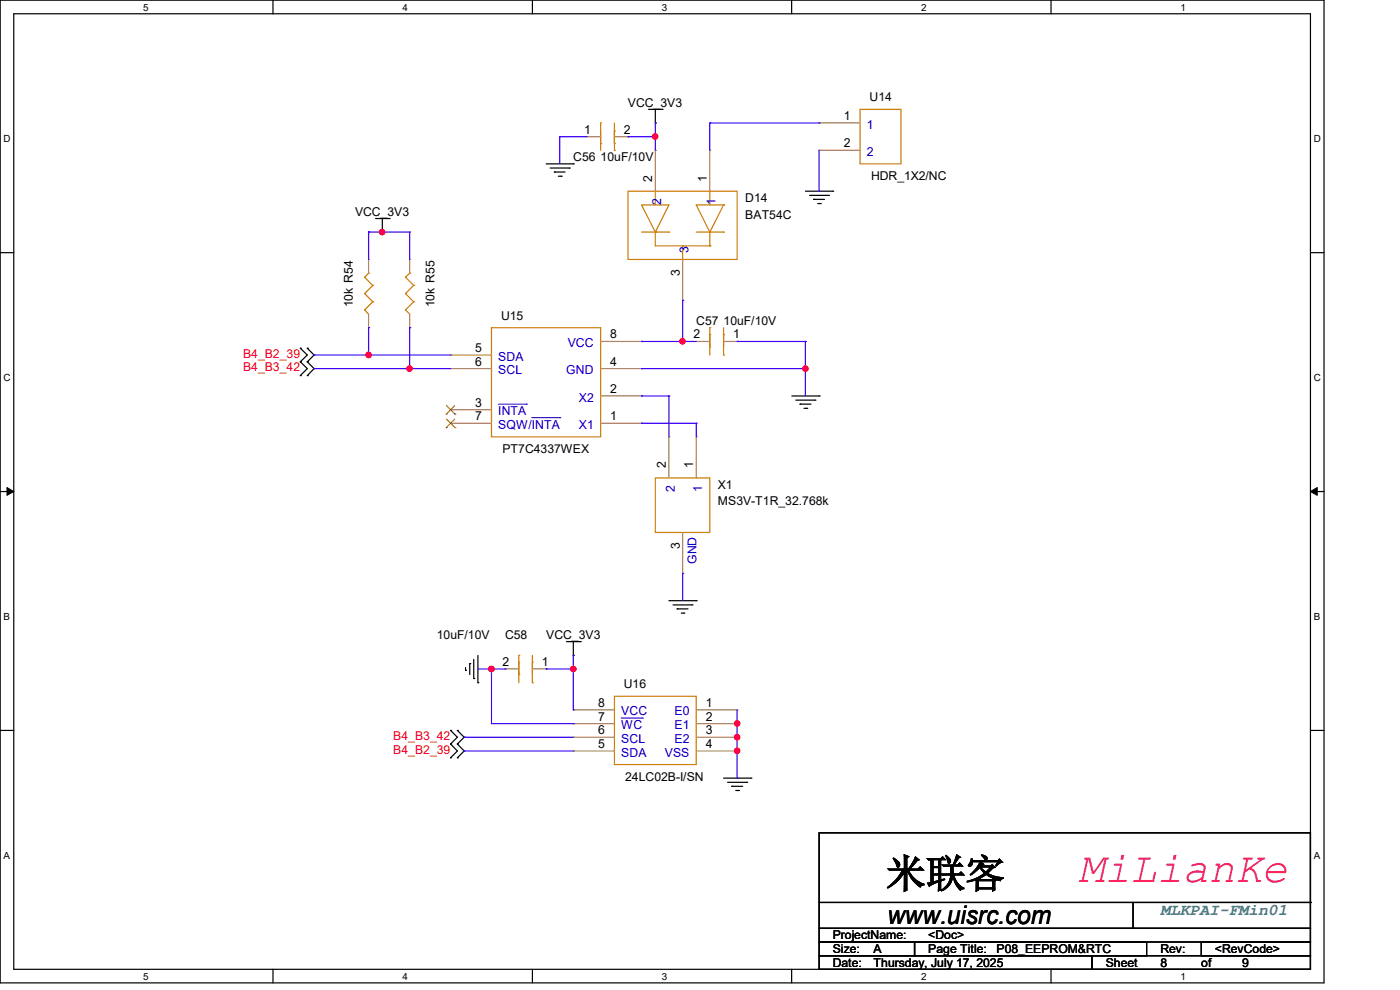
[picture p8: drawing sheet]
<svg xmlns="http://www.w3.org/2000/svg" width="297mm" height="210mm" viewBox="0 0 297 210" stroke-linecap="round" stroke-linejoin="round" font-family="sans-serif">
<g fill="none" stroke="#000" stroke-width=".25">
<path d="M0 0h280.9v208.5h-280.9zM2.9 2.9h275.1v202.7h-275.1zM57.9 0v2.9M112.9 0v2.9M167.9 0v2.9M223 0v2.9M115.9 34.8h5.7M116.7 35.6h4.1M117.6 36.5h.1M117.6 36.5h2.3M118.4 37.4h.6M119 37.4h.1"/>
<path d="M120.8 35.6h.1M121.6 34.8h.1M137.6 23.2h2.9M139 26.1h.1M139 23.2v2.9M140.5 23.2h.1M0 53.6h2.9M79.7 46.4h2.8M81.1 49.2h.1M81.1 46.4v2.8M82.5 46.4h.1M170.9 40.6h5.8"/>
<path d="M171.7 41.4h4.1M172.6 42.3h.1M172.6 42.3h2.3M173.5 43.2h.5M174 43.2h.1M175.8 41.4h.1M176.7 40.6h.1M278 53.6h2.9M63.7 73.9h.1M63.7 76.8h.1M63.7 79.7h.1M63.7 73.9l1.5 1.4-1.5 1.5"/>
<path d="M63.7 76.8l1.5 1.4-1.5 1.5M65.2 76.8h.1M65.2 73.9h.1M65.2 79.7h.1M65.2 73.9l1.4 1.4-1.4 1.5M65.2 76.8l1.4 1.4-1.4 1.5M168 84h5.8M168.8 84.9h4.1M169.7 85.7h.1M169.7 85.7h2.3M170.6 86.6h.6M171.2 86.6h.1"/>
<path d="M172.9 84.9h.1M173.8 84h.1M0 104.3h2.9M278 104.3h2.9M100.5 139.9v4M101.4 139v5.8M120.2 136.1h2.9M121.6 139h.1M121.6 136.1v2.9M123.1 136.1h.1M141.9 127.4h5.8M142.8 128.3h4"/>
<path d="M143.6 129.2h.1M143.6 129.2h2.4M144.5 130h.6M145.1 130h.1M146.8 128.3h.1M147.7 127.4h.1M0 154.9h2.9M95.6 157.8h.1M95.6 154.9h.1M95.6 157.8l1.4 1.5-1.4 1.4M95.6 154.9l1.4 1.5-1.4 1.4M97 157.8h.1"/>
<path d="M97 154.9h.1M97 157.8l1.5 1.5-1.5 1.4M97 154.9l1.5 1.5-1.5 1.4M98.8 142.2h.1M98.8 141.6v.6M99.7 140.8h.1M99.7 140.8v2.3M100.5 143.9h.1M101.4 144.8h.1M278 154.9h2.9M95.6 160.7h.1M97 160.7h.1"/>
<path d="M153.5 165.1h5.8M154.3 165.9h4.1M155.2 166.8h.1M155.2 166.8h2.4M156.1 167.7h.6M156.7 167.7h.1M158.4 165.9h.1M159.3 165.1h.1M173.8 176.7h104.2v20.2h-104.2zM173.8 196.9h104.2v2.9h-104.2zM173.8 199.8h20.2v2.9h-20.2zM173.8 191.4h104.2"/>
<path d="M194 199.8h49.2v2.9h-49.2zM240.4 196.9h.1M240.4 191.4v5.5M254.8 199.8h23.2v2.9h-23.2zM278 191.4h.1M57.9 205.6v2.9M112.9 205.6v2.9M167.9 205.6v2.9M173.8 202.7h57.9v2.9h-57.9zM223 205.6v2.9M231.7 202.7h46.3v2.9h-46.3z"/>
</g>
<path d="M1.5 103.4l1.4 .9-1.4 .8zM278 104.3l1.4-.9v1.7z" fill="#000"/>
<path d="M1.5 103.4l1.4 .9-1.4 .8zM278 104.3l1.4-.9v1.7z" fill="none" stroke="#000" stroke-width=".21"/>
<g fill="none" stroke="#cc8006" stroke-width=".25">
<path d="M127.4 30.4h.1M127.4 26.1h.1M127.4 26.1v5.8M130.3 30.4h.1M130.3 27.8h.1M130.3 31.9h.1M130.3 26.1v5.8M182.5 23.2h8.6v11.6h-8.6zM77.3 58.8h.1M77.3 58.8l1.8 1.7M78.2 58h.1M78.2 58l-.9 .8"/>
<path d="M86 58.8h.1M86 58.8l1.8 1.7M86.9 58h.1M86.9 58l-.9 .8M133.2 40.6h23.2v14.4h-23.2zM136.1 43.5h5.8l-2.9 5.7zM136.1 49.2h5.8M139 49.2h.1M139 40.6h.1M139 49.2v3h11.6M139 40.6v2.9M141.9 49.2h.1"/>
<path d="M144.8 52.2h.1M144.8 52.2v2.8M147.7 49.2h5.8M150.6 49.2h.1M150.6 52.2h.1M150.6 40.6h.1M150.6 40.6v2.9M150.6 49.2v3M153.5 43.5h.1M153.5 49.2h.1M153.5 43.5h-5.8l2.9 5.7M153.5 43.5l-2.9 5.7"/>
<path d="M77.3 65.7h.1M77.3 62.3h.1M77.3 65.7l.9 .9M77.3 62.3l1.8 1.7M79.1 64h.1M79.1 60.5h.1M79.1 64l-1.8 1.7M79.1 60.5l-1.8 1.8M86 65.7h.1M86 62.3h.1M86 65.7l.9 .9M86 62.3l1.8 1.7"/>
<path d="M87.8 64h.1M87.8 60.5h.1M87.8 64l-1.8 1.7M87.8 60.5l-1.8 1.8M104.3 69.5h23.1v23.2h-23.1zM150.6 71h.1M150.6 73.6h.1M150.6 69.5h.1M150.6 69.5v5.8M153.5 71h.1M153.5 75.3h.1M153.5 69.5v5.8"/>
<path d="M139 101.4h11.6v11.5h-11.6zM110.1 139h.1M110.1 139v5.8M112.9 139v5.8M110.1 140.5h.1M110.1 143.1h.1M112.9 140.5h.1M112.9 144.8h.1M130.3 147.7h17.4v14.5h-17.4z"/>
</g>
<g fill="none" stroke="#a84" stroke-width=".25">
<path d="M124.5 29h.1M124.5 29h2.9M130.3 29h2.9M133.2 29h.1M139 31.9h.1M139 31.9v8.7M150.6 31.9h.1M150.6 31.9v8.7M173.8 26.1h.1M173.8 31.9h.1M173.8 26.1h8.7M173.8 31.9h8.7"/>
<path d="M78.2 55h.1M78.2 55v3M86.9 55h.1M86.9 55v3M144.8 55v8.7M78.2 69.5h.1M78.2 66.6v2.9M86.9 69.5h.1M86.9 66.6v2.9M95.6 78.2h.1M95.6 75.3h.1M95.6 78.2h8.7"/>
<path d="M95.6 75.3h8.7M127.4 72.4h8.7M127.4 78.2h8.7M136.1 78.2h.1M136.1 72.4h.1M144.8 63.7h.1M147.7 72.4h.1M147.7 72.4h2.9M153.5 72.4h2.9M156.4 72.4h.1M95.6 86.9h.1M95.6 89.8h.1"/>
<path d="M95.6 86.9h8.7M95.6 89.8h8.7M127.4 89.8h8.7M127.4 84h8.7M136.1 89.8h.1M136.1 84h.1M141.9 92.7h.1M141.9 92.7v8.7M147.7 92.7h.1M147.7 92.7v8.7M144.8 112.9v8.7M144.8 121.6h.1"/>
<path d="M107.1 141.9h.1M107.1 141.9h3M112.9 141.9h3M115.9 141.9h.1M121.6 156.4h.1M121.6 159.3h.1M121.6 150.6h.1M121.6 153.5h.1M121.6 150.6h8.7M121.6 153.5h8.7M121.6 156.4h8.7M121.6 159.3h8.7"/>
<path d="M147.7 150.6h8.7M147.7 153.5h8.7M147.7 156.4h8.7M147.7 159.3h8.7M156.4 150.6h.1M156.4 153.5h.1M156.4 156.4h.1M156.4 159.3h.1"/>
</g>
<path d="M105.7 85.7h6M111.7 85.7h.1M112.8 88.6h6M118.8 88.6h.1M131.8 152.3h4.5M136.3 152.3h.1" fill="none" stroke="#00c" stroke-width=".21"/>
<path d="M94.7 87.8h.1M94.7 90.7h.1M94.7 86l1.8 1.8M94.7 88.9l1.8 1.8M96.5 86l-1.8 1.8M96.5 88.9l-1.8 1.8M96.5 87.8h.1M96.5 90.7h.1" fill="none" stroke="#804000" stroke-width=".21"/>
<path d="M66.6 75.3h.1M66.6 75.3h11.6" fill="none" stroke="#4200ff" stroke-width=".25"/>
<circle cx="78.2" cy="75.3" r=".56" fill="#f00"/>
<circle cx="78.2" cy="75.3" r=".56" fill="none" stroke="#f00" stroke-width=".25"/>
<path d="M66.6 78.2h.1M66.6 78.2h20.3" fill="none" stroke="#4200ff" stroke-width=".25"/>
<circle cx="86.9" cy="78.2" r=".55" fill="#f00"/>
<circle cx="86.9" cy="78.2" r=".55" fill="none" stroke="#f00" stroke-width=".25"/>
<path d="M78.2 49.2h.1M78.2 49.2v5.8M78.2 49.2h2.9M78.2 69.5h.1M78.2 75.3h.1M78.2 69.5v5.8M78.2 75.3h17.4M86.9 69.5h.1M86.9 78.2h.1M86.9 69.5v8.7M86.9 78.2h8.7" fill="none" stroke="#4200ff" stroke-width=".25"/>
<circle cx="81.1" cy="49.2" r=".55" fill="#f00"/>
<circle cx="81.1" cy="49.2" r=".55" fill="none" stroke="#f00" stroke-width=".25"/>
<path d="M139 26.1h.1M139 26.1v2.9M150.6 26.1h.1M150.6 26.1v5.8M81.1 49.2h.1M81.1 49.2h5.8M86.9 49.2h.1M86.9 49.2v5.8" fill="none" stroke="#4200ff" stroke-width=".25"/>
<circle cx="139" cy="29" r=".55" fill="#f00"/>
<circle cx="139" cy="29" r=".55" fill="none" stroke="#f00" stroke-width=".25"/>
<path d="M150.6 26.1h23.2M173.8 26.1h.1M136.1 72.4h.1M144.8 63.7h.1M144.8 63.7v8.7h-8.7" fill="none" stroke="#4200ff" stroke-width=".25"/>
<circle cx="144.8" cy="72.4" r=".55" fill="#f00"/>
<circle cx="144.8" cy="72.4" r=".55" fill="none" stroke="#f00" stroke-width=".25"/>
<g fill="none" stroke="#4200ff" stroke-width=".25">
<path d="M118.7 29h.1M118.7 29h5.8M118.7 29v5.8M133.2 29h.1M133.2 29h5.8M139 29h.1M139 29v2.9M136.1 78.2h.1M136.1 78.2h34.8M136.1 89.8h.1M136.1 84h.1M136.1 89.8h11.6"/>
<path d="M136.1 84h5.8M141.9 84h.1M141.9 84v8.7M147.7 89.8h.1M147.7 89.8v2.9M144.8 121.6h.1M144.8 121.6v5.8"/>
</g>
<circle cx="170.9" cy="78.2" r=".55" fill="#f00"/>
<circle cx="170.9" cy="78.2" r=".55" fill="none" stroke="#f00" stroke-width=".25"/>
<g fill="none" stroke="#4200ff" stroke-width=".25">
<path d="M144.8 72.4h.1M144.8 72.4h2.9M156.4 72.4h.1M156.4 72.4h14.5M170.9 72.4h.1M170.9 78.2h.1M170.9 72.4v11.6M121.6 139h.1M121.6 139v2.9M98.5 156.4h.1M98.5 159.3h.1M98.5 156.4h23.1"/>
<path d="M98.5 159.3h23.1"/>
</g>
<circle cx="121.6" cy="141.9" r=".55" fill="#f00"/>
<circle cx="121.6" cy="141.9" r=".55" fill="none" stroke="#f00" stroke-width=".25"/>
<path d="M173.8 31.9v8.7M173.8 40.6h.1M101.4 141.9h2.9M104.3 141.9h.1M104.3 141.9v11.6h17.3M115.9 141.9h.1M115.9 141.9h5.7v8.7M121.6 150.6h.1M121.6 153.5h.1" fill="none" stroke="#4200ff" stroke-width=".25"/>
<circle cx="104.3" cy="141.9" r=".56" fill="#f00"/>
<circle cx="104.3" cy="141.9" r=".56" fill="none" stroke="#f00" stroke-width=".25"/>
<path d="M104.3 141.9h2.8M107.1 141.9h.1M156.4 153.5h.1M156.4 156.4h.1M156.4 150.6v5.8" fill="none" stroke="#4200ff" stroke-width=".25"/>
<circle cx="156.4" cy="153.5" r=".55" fill="#f00"/>
<circle cx="156.4" cy="153.5" r=".55" fill="none" stroke="#f00" stroke-width=".25"/>
<path d="M156.4 159.3h.1M156.4 156.4v2.9" fill="none" stroke="#4200ff" stroke-width=".25"/>
<circle cx="156.4" cy="156.4" r=".55" fill="#f00"/>
<circle cx="156.4" cy="156.4" r=".55" fill="none" stroke="#f00" stroke-width=".25"/>
<circle cx="156.4" cy="159.3" r=".55" fill="#f00"/>
<circle cx="156.4" cy="159.3" r=".55" fill="none" stroke="#f00" stroke-width=".25"/>
<path d="M156.4 159.3v5.8M156.4 165.1h.1" fill="none" stroke="#4200ff" stroke-width=".25"/>
<circle cx="78.2" cy="75.3" r=".56" fill="#f00"/>
<circle cx="78.2" cy="75.3" r=".56" fill="none" stroke="#f00" stroke-width=".25"/>
<circle cx="86.9" cy="78.2" r=".55" fill="#f00"/>
<circle cx="86.9" cy="78.2" r=".55" fill="none" stroke="#f00" stroke-width=".25"/>
<circle cx="81.1" cy="49.2" r=".55" fill="#f00"/>
<circle cx="81.1" cy="49.2" r=".55" fill="none" stroke="#f00" stroke-width=".25"/>
<circle cx="139" cy="29" r=".55" fill="#f00"/>
<circle cx="139" cy="29" r=".55" fill="none" stroke="#f00" stroke-width=".25"/>
<circle cx="144.8" cy="72.4" r=".55" fill="#f00"/>
<circle cx="144.8" cy="72.4" r=".55" fill="none" stroke="#f00" stroke-width=".25"/>
<circle cx="170.9" cy="78.2" r=".55" fill="#f00"/>
<circle cx="170.9" cy="78.2" r=".55" fill="none" stroke="#f00" stroke-width=".25"/>
<circle cx="121.6" cy="141.9" r=".55" fill="#f00"/>
<circle cx="121.6" cy="141.9" r=".55" fill="none" stroke="#f00" stroke-width=".25"/>
<circle cx="104.3" cy="141.9" r=".56" fill="#f00"/>
<circle cx="104.3" cy="141.9" r=".56" fill="none" stroke="#f00" stroke-width=".25"/>
<circle cx="156.4" cy="153.5" r=".55" fill="#f00"/>
<circle cx="156.4" cy="153.5" r=".55" fill="none" stroke="#f00" stroke-width=".25"/>
<circle cx="156.4" cy="156.4" r=".55" fill="#f00"/>
<circle cx="156.4" cy="156.4" r=".55" fill="none" stroke="#f00" stroke-width=".25"/>
<circle cx="156.4" cy="159.3" r=".55" fill="#f00"/>
<circle cx="156.4" cy="159.3" r=".55" fill="none" stroke="#f00" stroke-width=".25"/>
<text font-size="9.2" fill="#ff0080" x="228.8" y="187">MiLianKe</text>
<text font-size="8.4" x="188" y="188.2">米联客</text>
<text font-size="5.5" x="188.3" y="196">www.uisrc.com</text>
<text font-size="3.5" fill="#408080" x="246.2" y="194.1">MLKPAI-FMin01</text>
<g font-size="2.6">
<text x="133.2" y="22.6">VCC_3V3</text>
<text x="184.5" y="21.5">U14</text>
<text x="124" y="28.4">1</text>
<text x="132.4" y="28.4">2</text>
<text x="179" y="25.4">1</text>
<text x="121.6" y="34.2">C56</text>
<text x="127.4" y="34.2">10uF/10V</text>
<text x="179" y="31.2">2</text>
<text x="138.4" y="38.5" transform="rotate(-90 138.4 38.5)">2</text>
<text x="149.9" y="38.5" transform="rotate(-90 149.9 38.5)">1</text>
<text x="184.8" y="38.3">HDR_1X2/NC</text>
<text x="75.3" y="45.8">VCC_3V3</text>
<text x="158.1" y="42.9">D14</text>
<text x="158.1" y="46.4">BAT54C</text>
<text x="144.2" y="58.5" transform="rotate(-90 144.2 58.5)">3</text>
<text x="74.8" y="65.2" transform="rotate(-90 74.8 65.2)">10k R54</text>
<text x="92.2" y="65.2" transform="rotate(-90 92.2 65.2)">10k R55</text>
<text x="106.3" y="67.8">U15</text>
<text x="129.5" y="71.8">8</text>
<text x="147.1" y="71.8">2</text>
<text x="147.7" y="69">C57</text>
<text x="153.5" y="69">10uF/10V</text>
<text x="155.5" y="71.8">1</text>
<text x="100.8" y="77.6">6</text>
<text x="100.8" y="74.7">5</text>
<text x="129.5" y="77.6">4</text>
<text x="129.5" y="83.4">2</text>
<text x="100.8" y="86.3">3</text>
<text x="100.8" y="89.2">7</text>
<text x="129.5" y="89.2">1</text>
<text x="106.6" y="96.2">PT7C4337WEX</text>
<text x="141.3" y="99.4" transform="rotate(-90 141.3 99.4)">2</text>
<text x="147.1" y="99.4" transform="rotate(-90 147.1 99.4)">1</text>
<text x="152.3" y="103.7">X1</text>
<text x="152.3" y="107.2">MS3V-T1R_32.768k</text>
<text x="144.2" y="116.4" transform="rotate(-90 144.2 116.4)">3</text>
<text x="92.7" y="135.6">10uF/10V</text>
<text x="107.1" y="135.6">C58</text>
<text x="115.9" y="135.6">VCC_3V3</text>
<text x="106.6" y="141.3">2</text>
<text x="115" y="141.3">1</text>
<text x="126.9" y="149.9">8</text>
<text x="132.3" y="146">U16</text>
<text x="149.7" y="149.9">1</text>
<text x="126.9" y="155.7">6</text>
<text x="126.9" y="152.9">7</text>
<text x="149.7" y="152.9">2</text>
<text x="149.7" y="155.7">3</text>
<text x="126.9" y="158.7">5</text>
<text x="149.7" y="158.7">4</text>
<text x="132.6" y="165.7">24LC02B-I/SN</text>
<text x="176.7" y="199.3">ProjectName:</text>
<text x="176.7" y="202.1">Size:</text>
<text x="185.3" y="202.1">A</text>
<text x="196.9" y="202.1">Page Title:</text>
<text x="196.9" y="199.3">&lt;Doc&gt;</text>
<text x="211.4" y="202.1">P08_EEPROM&amp;RTC</text>
<text x="246.2" y="202.1">Rev:</text>
<text x="257.7" y="202.1">&lt;RevCode&gt;</text>
<text x="176.7" y="205.1">Date:</text>
<text x="185.3" y="205.1">Thursday, July 17, 2025</text>
<text x="234.6" y="205.1">Sheet</text>
<text x="246.2" y="205.1">8</text>
<text x="254.8" y="205.1">of</text>
<text x="263.5" y="205.1">9</text>
</g>
<g font-size="2.6" fill="#00c">
<text x="183.9" y="27.3">1</text>
<text x="183.9" y="33.1">2</text>
<text x="140.3" y="43.4" transform="rotate(-90 140.3 43.4)">2</text>
<text x="151.8" y="43.4" transform="rotate(-90 151.8 43.4)">1</text>
<text x="146" y="53.6" transform="rotate(-90 146 53.6)">3</text>
<text x="105.7" y="76.5">SDA</text>
<text x="120.4" y="73.6">VCC</text>
<text x="105.7" y="79.4">SCL</text>
<text x="120.1" y="79.4">GND</text>
<text x="105.7" y="88.1">INTA</text>
<text x="122.8" y="85.2">X2</text>
<text x="105.7" y="91">SQW/INTA</text>
<text x="122.8" y="91">X1</text>
<text x="143.1" y="104.3" transform="rotate(-90 143.1 104.3)">2</text>
<text x="148.9" y="104.3" transform="rotate(-90 148.9 104.3)">1</text>
<text x="147.8" y="119.6" transform="rotate(-90 147.8 119.6)">GND</text>
<text x="131.8" y="151.8">VCC</text>
<text x="131.8" y="154.7">WC</text>
<text x="143.1" y="151.8">E0</text>
<text x="143.1" y="154.7">E1</text>
<text x="131.8" y="157.6">SCL</text>
<text x="131.8" y="160.5">SDA</text>
<text x="141.1" y="160.5">VSS</text>
<text x="143.1" y="157.6">E2</text>
</g>
<g font-size="2.6" fill="#f00">
<text x="51.6" y="75.9">B4_B2_39</text>
<text x="51.6" y="78.8">B4_B3_42</text>
<text x="83.4" y="159.9">B4_B2_39</text>
<text x="83.4" y="157">B4_B3_42</text>
</g>
<g font-size="2.1">
<text x="30.4" y="2.2">5</text>
<text x="85.4" y="2.2">4</text>
<text x="140.4" y="2.2">3</text>
<text x="195.4" y="2.2">2</text>
<text x="250.4" y="2.2">1</text>
<text x=".8" y="30.1">D</text>
<text x="278.7" y="30.1">D</text>
<text x=".8" y="80.8">C</text>
<text x="278.7" y="80.8">C</text>
<text x=".8" y="131.5">B</text>
<text x="278.7" y="131.5">B</text>
<text x=".8" y="182.2">A</text>
<text x="278.7" y="182.2">A</text>
<text x="30.4" y="207.8">5</text>
<text x="85.4" y="207.8">4</text>
<text x="140.4" y="207.8">3</text>
<text x="195.4" y="207.8">2</text>
<text x="250.4" y="207.8">1</text>
</g>
</svg>
